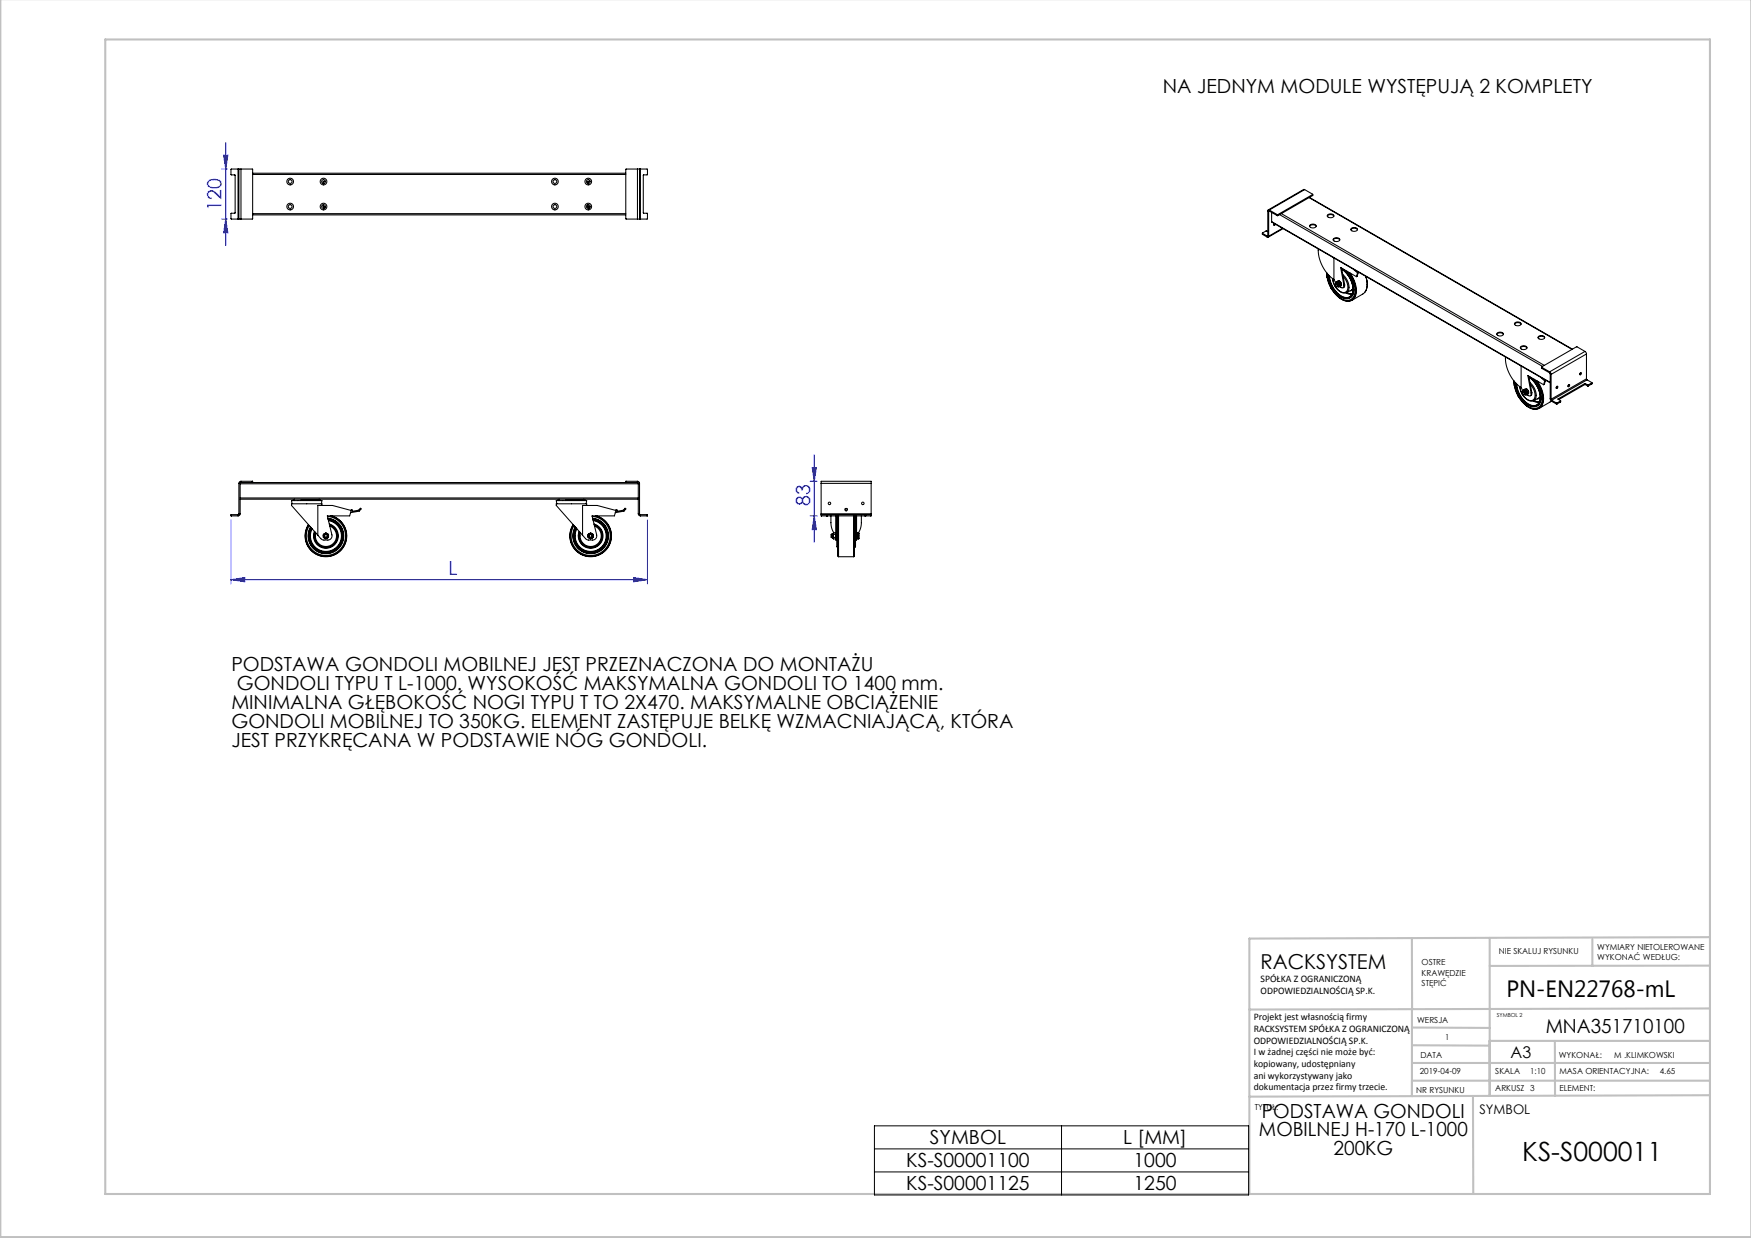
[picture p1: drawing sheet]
<svg xmlns="http://www.w3.org/2000/svg" width="420mm" height="297mm" viewBox="0 0 420 297" stroke-linecap="round" stroke-linejoin="round" font-family="sans-serif">
<g fill="none" stroke="#00f" stroke-width=".24">
<path d="M53.6 37.3h1.1l-.6 3.3zM54.1 34.2v24.7M53.1 52.6h1.4M53.1 40.6h1.4M54.1 52.6l.6 3.3h-1.1zM194.3 115.5h1.7M194.8 112.2h1l-.5 3.3zM195.3 109.1v21M55.4 139.1l3.3-.5v1zM55.4 124.8v15.3M55.4 139.1h99.9M152 138.6l3.3 .5-3.3 .5z"/>
<path d="M155.3 124.8v15.3M194.3 123.8h1.8M195.3 123.8l.5 3.3h-1z"/>
</g>
<g fill="none" stroke="#c0c0c0" stroke-width=".5">
<path d="M.1 -.1v296.9h419.9M25.2 9.5h385v276.9h-385zM338.7 225.2v37.8M357.3 225v37.9v-13.2M382 225.4v6.3M410.1 224.8l-110.4 .4v61.2M410.1 231.7h-52.8M338.7 259.3h71.5M338.7 255h71.5M338.7 250.8l18.6 .1M338.7 246.5l18.6 .1M357.3 249.7h52.9"/>
<path d="M373 249.7v13.2M410.1 241.9l-110.4 .3M353.3 262.9l.1 23.5M410.2 262.7l-110.5 .4"/>
</g>
<path d="M209.7 270.1h89.8v16.6h-89.8zM209.7 275.6h89.8M254.6 270.1v16.6M209.7 281.1h89.8" fill="none" stroke="#000" stroke-width=".24"/>
<g fill="#00f">
<path d="M195.3 123.8l.5 3.3h-1zM194.8 112.2h1l-.5 3.3z"/>
<path d="M54.1 52.6l.6 3.3h-1.1zM53.6 37.3h1.1l-.6 3.3z"/>
<path d="M55.4 139.1l3.3-.5v1zM152 138.6l3.3 .5-3.3 .5z"/>
</g>
<g fill="none" stroke="#000" stroke-width=".25">
<path d="M57.1 52.6h.2M57.1 40.6h.2M57.1 40.6l-1.7 .1v1.2l1 .2v9l-1 .1v1.3l1.7 .1M57.1 40.6v12M57.3 52.6h.5M57.3 40.6h.5M57.3 40.6v12M57.8 40.6l2.8 .1v11.8l-2.8 .1M57.8 40.6v12M60.6 41.6h89.5M60.6 51.6h89.5M60.6 41.9h89.5"/>
<path d="M60.6 51.3h89.5M77.5 43.5h.4M77.5 49.6h.4M77.5 43.5v.5h.2M77.5 49.1v.5M77.5 44h.2M77.6 49.6v.3h.3M77.6 44h.1M77.8 49.9v.1M77.9 43.5h.2zM77.9 49.6h.1zM77.9 43.5l-.4 .1"/>
<path d="M141 43.5h.4M141 49.6h.4M141 43.5v.5h.2M141 49.1v.5M141 44h.2M141.1 49.6v.3h.3M141.1 44h.1M141.3 49.9v.1M141.4 43.5h.2M141.4 49.6h.1zM141.4 43.5l-.4 .1M141.4 43.5h.1"/>
<path d="M152.9 40.6l-2.8 .1v11.8l2.8 .1M152.9 40.6h.5M152.9 52.6h.5M152.9 40.6v12M153.4 52.6h.2M153.4 40.6h.2M153.4 40.6v12M153.6 40.6l1.7 .1v1.2l-1 .2v9l1 .1v1.3l-1.7 .1M153.6 40.6v12M302.8 55.9v.3M302.8 56.2l1.2 .7M302.8 56v.2"/>
<path d="M302.8 56l1.2 .6M304 56.6v.3M304.1 56.6h-.1M304.1 55.6l-.4-.2-.9 .6M304.1 50.6l.2 .1M304.1 56.6l.2 .1M304.1 50.6v6M304.3 56.7l-.1 .2h-.2M304.3 50.7v6M304.4 50.4h-.2l-.1 .2M304.4 50.6l-.1 .1M304.4 50.4l2 1.1"/>
<path d="M304.4 50.4v.2M304.4 50.6l2 1.1M305 53.2l66.8 38.6M305 51v2.2M305 53.2l66.8 38.5M305.6 53.6v.5l.3-.3M305.7 53.7l-.2 .2M306.4 51.5h.1M306.4 51.7h.1M306.4 51.5v.2M306.5 51.5v.2M306.9 51.5l63.1 36.4"/>
<path d="M307.3 51.2l63.1 36.5M307.6 54.8l-3.3 1.9M307.8 54.8l-3.6 2.1M312.9 45.5l1.9 1.2M312.9 45.5h-.2l-8.5 4.9M312.9 45.5l-8.5 4.9M314 47.4l63.1 36.4M314.1 47.4l63.1 36.4M314.1 54.3l.3-.3 .5-.1 .5 .1 .3 .3M314.2 54l.6-.2a.56 .56 0 0 1 .6 0 .56 .56 0 0 1 .2 .7l-.5 .2a.62 .62 0 0 1-.6-.1 .62 .62 0 0 1-.3-.6zM314.8 46.7l-8.3 4.8M314.8 46.7v.2"/>
<path d="M314.8 46.9l-8.3 4.8M314.9 46.6l-.1 .3M316.2 59.7a9 9 0 0 0 3.8 7.4M318.4 51.9l.3-.3 .5-.1 .5 .1 .2 .3M318.5 51.5l.5-.2a.56 .56 0 0 1 .7 .1 .56 .56 0 0 1 .1 .6l-.4 .2a.62 .62 0 0 1-.7 0 .62 .62 0 0 1-.2-.7zM319.8 57.6l.3-.3 .5-.1 .5 .1 .3 .3M319.9 57.3l.5-.3a.56 .56 0 0 1 .7 .1 .56 .56 0 0 1 .1 .7l-.4 .1a.62 .62 0 0 1-.7 0 .62 .62 0 0 1-.2-.6zM324 55.1l.3-.3 .5-.1 .5 .1 .3 .3M324.1 54.8l.6-.2a.56 .56 0 0 1 .6 0 .56 .56 0 0 1 .2 .7l-.5 .2a.62 .62 0 0 1-.6 0 .62 .62 0 0 1-.3-.7zM318.3 66.6v-1.1l.2 1.7 .7 1.9M318.7 66a6.1 6.1 0 0 0 4.1 5.7 1.77 1.77 0 0 0 1.9-2.2M318.9 66.2a5.7 5.7 0 0 0 3.9 5.2 1.44 1.44 0 0 0 1.6-1"/>
<path d="M319.2 69.1l.1 .1M319.7 66.8a3.7 3.7 0 0 0 2.9 3.5l.3-.1M320 61.9v5.2M320 67.1l.4 .8M320.3 68.3a.21 .21 0 0 1 .1-.3 .21 .21 0 0 1 .3 .1 .29 .29 0 0 1 .3 .4 .29 .29 0 0 1-.4 .2M320.4 68.1a.36 .36 0 0 1 .3-.4 .36 .36 0 0 1 .4 .4 .35 .35 0 0 1 .1 .5 .35 .35 0 0 1-.5 .2M320.4 68.2h.2a.24 .24 0 0 1 .2 .3 .24 .24 0 0 1-.2 .2zM320.4 68a.4 .4 0 0 1 .6 .2 .4 .4 0 0 1-.2 .5M320.5 67.8a.58 .58 0 0 1 .7 .2 .58 .58 0 0 1-.1 .8M320.7 67.6l-.2 .2v-.2M320.7 67.6l.5 .3M320.7 67.6h-.2"/>
<path d="M321 67.6l.2 .3M321 67.6h-.3M321.1 68.8h.1M321.2 67.9l.2 .6M321.2 67.9l.2 .2M321.2 71.4l1.2 .7 1.1 .2M321.3 67.4l.5 .5M321.3 67.4l-.3 .2M321.3 67.4l-.8 .2M321.4 68.5l-.2 .3M321.4 68.5v.2M321.4 68.1v.4"/>
<path d="M321.4 68.7l-.2 .1M321.8 67.9l-.4 .2M321.8 67.9v.6l-.4 .2M321.8 64.4a6.1 6.1 0 0 1 2.7 6.2 1.85 1.85 0 0 1-3.1 .4 6.6 6.6 0 0 1-2.7-5M321.8 64.5a5.9 5.9 0 0 1 2.6 6 1.81 1.81 0 0 1-3.1 .4 6.4 6.4 0 0 1-2.5-4.8M321.8 64.6a5.8 5.8 0 0 1 2.6 5.8l-1.4-.2M322.1 65.9a3.6 3.6 0 0 1 1.2 4l-.3 .3M322.2 66.3a3.2 3.2 0 0 1 .8 3.6 1.72 1.72 0 0 1-2.5-.9l-.5-.9-.3-1.2M322.4 68.4a.47 .47 0 0 1-.1 .6 .47 .47 0 0 1-.6 0l-.4-.2M322.5 68.3v.4l-.3 .3M322.5 68.3l-.7-3.9a6.7 6.7 0 0 1 2.9 5.1M322.5 68.3l-.1 .1"/>
<path d="M322.8 70.3l.7 .3h.8M323 70.2h-.1M323 65a6.3 6.3 0 0 1 1.7 6.1 2.1 2.1 0 0 1-3.3 .3 7.3 7.3 0 0 1-3-5.8M323.6 65.3a6.1 6.1 0 0 1 1.2 6.2 2.5 2.5 0 0 1-3.8-.3l-1.1-1.1-.7-1M323.8 65.5a5.5 5.5 0 0 1 1 6.2l-.6 .4-.6 .2M324.5 69.5l-.7 .3M324.5 69.3l-1.5 .9M324.6 64.6l1 .9M324.7 69.5a2.01 2.01 0 0 1-.9 1.9M325.4 66.4l-3.8-2.2 .8 4.2M325.6 65.5l-.2 .9M325.9 65.3l-.3 .2"/>
<path d="M326 65.4l-.2 .1-.3 .8-.1 .1M327.6 66.3a3.5 3.5 0 0 1-.7 4.2l-2.6 1.5M327.6 66.3a4.4 4.4 0 0 1-.1 3.7M359.1 79.9l.6-.2a.56 .56 0 0 1 .6 0 .56 .56 0 0 1 .2 .7l-.4 .2a.62 .62 0 0 1-.7 0 .62 .62 0 0 1-.3-.7zM363.3 77.8l.3-.3 .5-.1 .5 .1 .2 .3M363.4 77.5l.5-.3a.56 .56 0 0 1 .7 .1 .56 .56 0 0 1 .1 .7l-.4 .1a.62 .62 0 0 1-.7 0 .62 .62 0 0 1-.2-.6zM359 80.2l.3-.3 .5-.1 .5 .1 .3 .3M361.1 85.6a9 9 0 0 0 3.8 7.4M363.2 91.4v1.1M363.2 92.5l.9 2.5M363.6 91.9a6.1 6.1 0 0 0 4.1 5.7 1.77 1.77 0 0 0 1.9-2.2M363.7 92a5.9 5.9 0 0 0 3.9 5.4 1.81 1.81 0 0 0 1.8-2.5 6.4 6.4 0 0 0-2.7-4.4 5.8 5.8 0 0 1 2.6 5.9"/>
<path d="M363.8 92.1a5.7 5.7 0 0 0 3.9 5.2 1.44 1.44 0 0 0 1.6-1M364.1 95l.1 .1M364.6 92.8a3.7 3.7 0 0 0 2.9 3.4l.4-.1M364.7 83.5l.3-.3 .5-.1 .5 .1 .3 .3M364.8 83.2l.5-.2a.56 .56 0 0 1 .7 0 .56 .56 0 0 1 .1 .7l-.4 .2a.62 .62 0 0 1-.7-.1 .62 .62 0 0 1-.2-.6zM364.9 87.8v5.2M364.9 93l.4 .8M365.2 94.2a.21 .21 0 0 1 .1-.3 .21 .21 0 0 1 .3 .2 .29 .29 0 0 1 .3 .3 .29 .29 0 0 1-.4 .2M365.3 94a.36 .36 0 0 1 .3-.3 .36 .36 0 0 1 .4 .4 .35 .35 0 0 1 .1 .4 .35 .35 0 0 1-.5 .2M365.3 94.1l.2 .1a.24 .24 0 0 1 .2 .2 .24 .24 0 0 1-.2 .2zM365.3 94a.4 .4 0 0 1 .6 .1 .4 .4 0 0 1-.2 .6M365.4 93.7a.58 .58 0 0 1 .7 .2 .58 .58 0 0 1-.1 .8"/>
<path d="M365.6 93.5l-.2 .2v-.1M365.6 93.5l.5 .3M365.6 93.5l-.2 .1M365.9 93.5l.2 .3M365.9 93.5h-.3M366 94.7h.1M366.1 93.8l.2 .6M366.1 93.8l.2 .3M366.1 97.3l1.2 .7 1.1 .2M366.2 93.3l.5 .6M366.2 93.3l-.3 .2M366.2 93.3l-.8 .3"/>
<path d="M366.3 94.4l-.2 .3M366.3 94.4v.3M366.3 94.1v.3M366.3 94.7h-.2M366.7 93.9l-.4 .2M366.7 93.9v.6l-.4 .2M366.7 90.3a6.1 6.1 0 0 1 2.7 6.2 1.85 1.85 0 0 1-3.1 .4 6.6 6.6 0 0 1-2.7-5M367 91.8a3.6 3.6 0 0 1 1.2 4.1l-.3 .2M367.1 92.2a3.2 3.2 0 0 1 .8 3.6 1.72 1.72 0 0 1-2.5-.8l-.5-.9-.3-1.3M367.3 94.3a.47 .47 0 0 1-.1 .6 .47 .47 0 0 1-.6 0l-.4-.2M367.4 94.2v.5l-.3 .3M367.4 94.2l-.7-3.9a6.7 6.7 0 0 1 2.9 5.1"/>
<path d="M367.4 94.2l-.1 .1M367.7 96.2l.7 .3h.8M367.9 91a6.3 6.3 0 0 1 1.7 6 2.1 2.1 0 0 1-3.3 .3 7.3 7.3 0 0 1-3-5.8M367.9 96.1l1.4 .3M368.5 91.3a6.1 6.1 0 0 1 1.2 6.1 2.5 2.5 0 0 1-3.8-.2l-1.1-1.2-.7-1M368.7 91.4a5.5 5.5 0 0 1 1 6.2l-.6 .4-.6 .2M368.9 81l.3-.3h.5l.5 .1 .3 .2M369 80.7l.6-.2a.56 .56 0 0 1 .6 .1 .56 .56 0 0 1 .2 .6l-.4 .2a.62 .62 0 0 1-.7 0 .62 .62 0 0 1-.3-.7zM369.1 95.5l-1.2 .6M369.1 95.5h.1M369.4 95.4l-.7 .3M369.4 95.2l-.3 .3"/>
<path d="M369.5 90.5l1 .9M369.6 95.4a2.01 2.01 0 0 1-.9 1.9M369.8 88.1v.2M369.8 88.1l1.9 1.1M369.8 88.3l1.9 1.2M370.3 92.3l-3.8-2.2 .8 4.2M370.5 91.4l-.2 .9M370.8 91.2l-.3 .2M370.9 91.3l-.2 .1-.3 .8-.1 .1M371.7 89.2l.3 .6M371.7 89.5l.1 .2M371.7 89.2v.3"/>
<path d="M371.8 95.7l.4 .6M371.8 89.7l.2 .1M371.8 89.7v6M371.8 95.7l.2 .1M372 95.8l.2 .2M372 89.8v6M372.1 96.2l-2.9 1.7M372.2 96l1.1 .7M372.2 96v.3M372.2 96.3l1.1 .6M373.3 96.7h.2M373.3 96.9h.2"/>
<path d="M373.3 96.7v.2M373.4 92.7h.2l.1 .1a.25 .25 0 0 1-.1 .3 .25 .25 0 0 1-.3 0zM373.5 92.7l-.2 .3M373.5 96.7v.2M373.7 95.7v.1M373.7 95.8l.6 .4M374.3 96.2l-.8 .5M374.3 96.2v.2M374.3 96.4l-.8 .5M374.3 96.1v.3M376.2 92.3l.2-.1 .1 .2a.25 .25 0 0 1-.1 .3 .25 .25 0 0 1-.3 0zM376.3 92.3l-.2 .3"/>
<path d="M379 89.5l.3-.1v.2a.25 .25 0 0 1-.1 .3 .25 .25 0 0 1-.3-.1zM379.1 89.4l-.2 .4M380.1 92h.2M380.1 92.3h.2M380.1 92l-6.4 3.7M380.1 92v.3M380.1 92.3l-6.2 3.6M380.2 84.3l.3 .6M380.2 84.3l-2.1-1.1-8.3 4.9M380.2 84.3l-8.5 4.9M380.3 92l.5 .4M380.3 92v.3"/>
<path d="M380.3 92.3l.5 .3M380.5 90.9l.2 .2M380.5 84.9l-8.5 4.9M380.5 84.9v6M380.5 90.9l-8.5 4.9M380.7 91.1l1.1 .8M380.7 91.1l-8.5 4.9M380.8 92.4h.2M380.8 92.6h.2M380.8 92.4v.2M381 92.4v.2M381.8 91.9l-.8 .5"/>
<path d="M381.8 91.9v.2M381.8 92.1l-.8 .5M381.8 91.8v.3M57.3 116h.3M57.3 116v7.3M57.6 116v7.3M57.6 116.1h95.5M57.6 119.5h95.5M57.6 119.8h95.5M57.8 115.5l-.4 .1-.1 .4M57.8 115.8l-.2 .2M57.8 115.8h2.7"/>
<path d="M57.8 115.5h2.7M57.8 115.5v.3M60.5 115.5l.1 .3M60.5 115.8h.1M60.5 115.5v.3M60.6 115.8h89.5M70.6 119.8v.3M76.5 119.8v.2M134.1 119.8v.3M140 119.8v.2M150.1 115.8h.1M150.2 115.5l-.1 .3"/>
<path d="M150.2 115.8h2.7M150.2 115.5v.3M150.2 115.5h2.7M152.9 115.5l.4 .1 .1 .4M152.9 115.8l.2 .2M152.9 115.5v.3M153.1 116h.3M153.1 116v7.3M153.4 116v7.3M197 116v-.5h12v.5M197 116h12M197 116v7.3"/>
<path d="M209 116v7.3M55.5 123.5v.3M55.5 123.8h1.6M55.5 123.5h1.6M57.1 123.5v.3M57.3 123.3l-.2 .2M57.3 123.3h.3M57.6 123.3l-.1 .3-.4 .2M70.6 120.1h-.7l.2 .8M70.6 120.1h6.6l-.1 .8M70.6 120l-.3 .1M76.5 120l-4.3 .1"/>
<path d="M76.5 120l.4 .1M77.2 121.3v-.4h-7.3v.4l6.3 7.1M77.5 128.2l.7-.4 .6 .4v.7l-.6 .4-.7-.4zM78.5 123.9a4.7 4.7 0 0 1 4.2 5.8 4.7 4.7 0 0 1-6.3 3.2 4.7 4.7 0 0 1-2.2-6.8M78.7 124.3a4.3 4.3 0 0 1 3.6 5.3 4.3 4.3 0 0 1-5.7 2.9 4.3 4.3 0 0 1-2.1-6.1M78.7 124.4a4.2 4.2 0 0 1 3.5 5.2 4.2 4.2 0 0 1-5.6 2.9 4.2 4.2 0 0 1-2.1-6M78.7 124.5a4.1 4.1 0 0 1 3.4 5.1 4.1 4.1 0 0 1-5.4 2.7 4.1 4.1 0 0 1-2.1-5.7M78.7 124.6a4 4 0 0 1 3.3 5 4 4 0 0 1-5.3 2.7 4 4 0 0 1-2-5.7M78.8 124.7a3.9 3.9 0 0 1 3.1 4.9 3.9 3.9 0 0 1-5.1 2.6 3.9 3.9 0 0 1-2-5.5M78.8 124.9a3.7 3.7 0 0 1 3 4.7 3.7 3.7 0 0 1-5 2.4 3.7 3.7 0 0 1-1.9-5.1M79 125.7a2.97 2.97 0 0 1 2 3.8 2.97 2.97 0 0 1-3.8 1.9 2.97 2.97 0 0 1-1.8-3.9M79 125.9a2.83 2.83 0 0 1 1.9 3.6 2.83 2.83 0 0 1-3.7 1.7 2.83 2.83 0 0 1-1.7-3.6"/>
<path d="M79 126a2.75 2.75 0 0 1 1.8 3.4 2.75 2.75 0 0 1-3.5 1.8 2.75 2.75 0 0 1-1.7-3.5M79.1 126.2a2.54 2.54 0 0 1 1.5 3.2 2.54 2.54 0 0 1-3.2 1.6 2.54 2.54 0 0 1-1.7-3.2M79.3 123.8a4.9 4.9 0 0 1 3.5 6.4 4.9 4.9 0 0 1-6.8 2.8 4.9 4.9 0 0 1-2-7.1M79.6 123.8a5 5 0 0 1 3.2 6.6 5 5 0 0 1-6.9 2.6 5 5 0 0 1-1.9-7.2M84.1 123l2.1-.4 .4-.5-.2-.2-.4 .5-1.5 .3 .1-.3-.3-.1-.4 1.5h-5.4l1.1 4.5a1 1 0 0 1-1 1.3l-1.3-.1-1.1-1.1M84.2 122.5l-4.5-1.2h-3.5v7.1M134.1 120.1h-.7l.2 .8M134.1 120.1h6.6l-.1 .8M134.1 120l-.3 .1M140 120l.4 .1M140 120l-4.3 .1M140.7 121.3v-.4h-7.3v.4l6.3 7.1"/>
<path d="M141 128.2l.7-.4 .6 .4v.7l-.6 .4-.7-.4zM142 123.9a4.7 4.7 0 0 1 4.2 5.8 4.7 4.7 0 0 1-6.3 3.2 4.7 4.7 0 0 1-2.2-6.8M142.2 124.3a4.3 4.3 0 0 1 3.6 5.3 4.3 4.3 0 0 1-5.7 2.9 4.3 4.3 0 0 1-2.1-6.1M142.2 124.4a4.2 4.2 0 0 1 3.5 5.2 4.2 4.2 0 0 1-5.6 2.9 4.2 4.2 0 0 1-2.1-6M142.2 124.5a4.1 4.1 0 0 1 3.4 5.1 4.1 4.1 0 0 1-5.4 2.7 4.1 4.1 0 0 1-2.1-5.7M142.2 124.6a4 4 0 0 1 3.3 5 4 4 0 0 1-5.3 2.7 4 4 0 0 1-2-5.7M142.3 124.7a3.9 3.9 0 0 1 3.1 4.9 3.9 3.9 0 0 1-5.1 2.6 3.9 3.9 0 0 1-2-5.5M142.3 124.9a3.7 3.7 0 0 1 3 4.7 3.7 3.7 0 0 1-5 2.4 3.7 3.7 0 0 1-1.9-5.1M142.5 125.7a2.97 2.97 0 0 1 2 3.8 2.97 2.97 0 0 1-3.8 1.9 2.97 2.97 0 0 1-1.8-3.9M142.5 125.9a2.83 2.83 0 0 1 1.9 3.6 2.83 2.83 0 0 1-3.7 1.7 2.83 2.83 0 0 1-1.7-3.6M142.5 126a2.75 2.75 0 0 1 1.8 3.4 2.75 2.75 0 0 1-3.5 1.8 2.75 2.75 0 0 1-1.7-3.5M142.6 126.2a2.54 2.54 0 0 1 1.5 3.2 2.54 2.54 0 0 1-3.2 1.6 2.54 2.54 0 0 1-1.7-3.2"/>
<path d="M142.8 123.8a4.9 4.9 0 0 1 3.5 6.4 4.9 4.9 0 0 1-6.8 2.8 4.9 4.9 0 0 1-2-7.1M143.1 123.8a5 5 0 0 1 3.2 6.6 5 5 0 0 1-6.9 2.6 5 5 0 0 1-1.9-7.2M147.6 123l2.1-.4 .4-.5-.2-.2-.4 .5-1.5 .3 .1-.3-.3-.1-.4 1.5h-5.4l1.1 4.5a1 1 0 0 1-1 1.3l-1.3-.1-1.1-1.1M147.7 122.5l-4.5-1.2h-3.5v7.1M153.1 123.3l.1 .3 .4 .2M153.1 123.3h.3M153.4 123.3l.2 .2M153.6 123.8h1.6M153.6 123.5v.3M153.6 123.5h1.6M155.2 123.5v.3M197 123.5l.1 .3"/>
<path d="M197 123.5h.1M197 123.3v.2M197 123.3h12M197.1 123.8h1.2M197.1 123.5h1.2M197.1 123.5v.3M198.3 123.8h.1M198.3 123.5h.1M198.3 123.5v.3M198.4 123.8h.1M198.4 123.5h.1M198.4 123.5v.3"/>
<path d="M198.5 123.8h9M198.5 123.5h9M198.5 123.5v.3M199.3 123.8l.1 2.3 .6 1.7M199.4 128.2v.8M199.4 129h.3M199.4 128.2h.3M199.9 128v.6M199.9 128.6v.5M199.9 128h-.2v1.1h.2M199.9 129.1v.1M199.9 129.2v.1"/>
<path d="M199.9 128v.2M199.9 128.6v.3M199.9 129.1v.2M199.9 127.8v.2M199.9 127.8h.5M199.9 128.2h.5M199.9 128.9h.5M199.9 128.2v.4M199.9 128.9v.2M200.4 127.8l.1 .1M200.4 127.8v.4M200.4 128.2l.1 .4"/>
<path d="M200.5 128.3v1.3h.2M200.5 129.2l-.6 .1M200.5 123.8v4.5M200.7 123.8v4.5h-.2M200.9 125.8l-.2 .2v5.1l.2 .2M200.9 125.8v5.5M200.9 131.3h.1M201 125.8h-.1M201 123.8v9.7M201 133.5l.1 .1M201.1 123.8v9.8M201.1 133.6h3.7"/>
<path d="M202.7 122.1h.5M204.8 123.8v9.8M204.9 133.5l-.1 .1M204.9 123.8v9.7zM205 125.8h.1M205 125.8l.2 .2v5.1l-.2 .2M205 125.8v5.5M205 131.3h.1M205.2 123.8v4.5h.3M205.5 128.3v1.3h-.3M205.5 129.1h.1M205.5 128h.1"/>
<path d="M205.5 123.8v4.5M205.5 128v.6M205.5 128.6v.5M205.5 129.1v.1M205.5 129.2v.1M205.5 128v.2M205.5 128.6v.3M205.5 129.1v.2M205.5 127.8v.2M205.5 128.2v.4M205.5 127.8h.5M205.5 128.2h.5"/>
<path d="M205.5 128.9h.5M205.5 129.3h.5M205.5 128.9v.2M206 127.8v.2M206 128.2v.4M206 128.9v.2M206 128v.6M206 128.6v.5M206 129.1v.2M206 128v.2M206 128.6v.3M206.6 123.8v2.3l-.7 1.7"/>
<path d="M207.5 123.8h.1M207.5 123.5h.1M207.5 123.5v.3M207.6 123.8h.1M207.6 123.5h.1M207.6 123.5v.3M207.7 123.8h1.2M207.7 123.5h1.2M207.7 123.5v.3M208.9 123.5h.1M208.9 123.5v.3M209 123.5l-.1 .3"/>
<path d="M209 123.3v.2"/>
<circle cx="69.6" cy="49.6" r=".45"/>
<circle cx="69.6" cy="43.6" r=".45"/>
<circle cx="69.6" cy="43.6" r=".8"/>
<circle cx="69.6" cy="49.6" r=".8"/>
<circle cx="77.6" cy="43.6" r=".8"/>
<circle cx="77.6" cy="49.6" r=".8"/>
<circle cx="77.6" cy="49.6" r=".45"/>
<circle cx="77.6" cy="43.6" r=".45"/>
<circle cx="133.1" cy="49.6" r=".45"/>
<circle cx="133.1" cy="43.6" r=".45"/>
<circle cx="133.1" cy="43.6" r=".8"/>
<circle cx="133.1" cy="49.6" r=".8"/>
<circle cx="141.1" cy="43.6" r=".8"/>
<circle cx="141.1" cy="49.6" r=".45"/>
<circle cx="141.1" cy="49.6" r=".8"/>
<circle cx="141.1" cy="43.6" r=".45"/>
<circle cx="78.2" cy="128.6" r=".32"/>
<circle cx="78.2" cy="128.6" r=".58"/>
<circle cx="78.2" cy="128.6" r=".4"/>
<circle cx="78.2" cy="128.6" r=".63"/>
<circle cx="141.7" cy="128.6" r=".32"/>
<circle cx="141.7" cy="128.6" r=".58"/>
<circle cx="141.7" cy="128.6" r=".4"/>
<circle cx="141.7" cy="128.6" r=".63"/>
<circle cx="199" cy="120.8" r=".3"/>
<circle cx="203" cy="122.3" r=".3"/>
<circle cx="207" cy="120.8" r=".3"/>
</g>
<text font-size="6.3" x="365.1" y="278.5">KS-S000011</text>
<text font-size="5.6" x="361.3" y="239.1">PN-EN22768-mL</text>
<text font-size="4.9" x="302.4" y="232.4">RACKSYSTEM</text>
<g font-size="4.7">
<text x="278.9" y="22.4">NA JEDNYM MODULE WYSTĘPUJĄ 2 KOMPLETY</text>
<text x="55.5" y="161">PODSTAWA GONDOLI MOBILNEJ JEST PRZEZNACZONA DO MONTAŻU</text>
<text x="56.8" y="165.5">GONDOLI TYPU T L-1000. WYSOKOŚĆ MAKSYMALNA GONDOLI TO 1400 mm.</text>
<text x="55.5" y="170.1">MINIMALNA GŁĘBOKOŚĆ NOGI TYPU T TO 2X470. MAKSYMALNE OBCIĄŻENIE</text>
<text x="55.5" y="174.6">GONDOLI MOBILNEJ TO 350KG. ELEMENT ZASTĘPUJE BELKĘ WZMACNIAJĄCĄ, KTÓRA</text>
<text x="55.5" y="179.1">JEST PRZYKRĘCANA W PODSTAWIE NÓG GONDOLI.</text>
<text x="370.8" y="247.8">MNA351710100</text>
<text x="302.7" y="268.1">PODSTAWA GONDOLI</text>
<text x="223.1" y="274.5">SYMBOL</text>
<text x="269.4" y="274.5">L [MM]</text>
<text x="302" y="272.6">MOBILNEJ H-170 L-1000</text>
<text x="217.4" y="280.1">KS-S00001100</text>
<text x="271.9" y="280.1">1000</text>
<text x="319.8" y="277.1">200KG</text>
<text x="217.4" y="285.6">KS-S00001125</text>
<text x="271.9" y="285.6">1250</text>
</g>
<g font-size="4.7" fill="#00f">
<text x="53.1" y="50.6" transform="rotate(-90 53.1 50.6)">120</text>
<text x="194.3" y="121.3" transform="rotate(-90 194.3 121.3)">83</text>
<text x="107.5" y="138.1">L</text>
</g>
<text font-size="3.9" x="362.3" y="253.8">A3</text>
<text font-size="3.2" x="354.9" y="267.2">SYMBOL</text>
<g font-size="2.4">
<text x="302.4" y="235.6">SPÓŁKA Z OGRANICZONĄ</text>
<text x="302.4" y="238.4">ODPOWIEDZIALNOŚCIĄ SP.K.</text>
<text x="300.7" y="244.7">Projekt jest własnością firmy</text>
<text x="300.7" y="247.5">RACKSYSTEM SPÓŁKA Z OGRANICZONĄ</text>
<text x="300.7" y="250.3">ODPOWIEDZIALNOŚCIĄ SP.K.</text>
<text x="300.7" y="253.1">I w żadnej części nie może być:</text>
<text x="300.7" y="256">kopiowany, udostępniany</text>
<text x="300.7" y="258.8">ani wykorzystywany jako</text>
<text x="300.7" y="261.6">dokumentacja przez firmy trzecie.</text>
</g>
<g font-size="2">
<text x="383.1" y="227.9">WYMIARY NIETOLEROWANE</text>
<text x="341" y="231.6">OSTRE</text>
<text x="359.5" y="228.9">NIE SKALUJ RYSUNKU</text>
<text x="383.1" y="230.4">WYKONAĆ WEDŁUG:</text>
<text x="341" y="234.1">KRAWĘDZIE</text>
<text x="341" y="236.6">STĘPIĆ</text>
<text x="339.9" y="245.4">WERSJA</text>
<text x="346.6" y="249.5">1</text>
<text x="340.5" y="257.7">2019-04-09</text>
<text x="340.7" y="253.8">DATA</text>
<text x="358.7" y="257.7">SKALA</text>
<text x="367" y="257.7">1:10</text>
<text x="373.9" y="253.8">WYKONAŁ:</text>
<text x="374.1" y="257.7">MASA ORIENTACYJNA:</text>
<text x="387.2" y="253.8">M .KLIMKOWSKI</text>
<text x="398.1" y="257.7">4.65</text>
<text x="339.7" y="262.3">NR RYSUNKU</text>
<text x="358.7" y="261.7">ARKUSZ 3</text>
<text x="374.1" y="261.7">ELEMENT:</text>
<text x="301" y="266.4">TYTUŁ:</text>
</g>
<text font-size="1.3" x="359" y="244">SYMBOL 2</text>
</svg>
